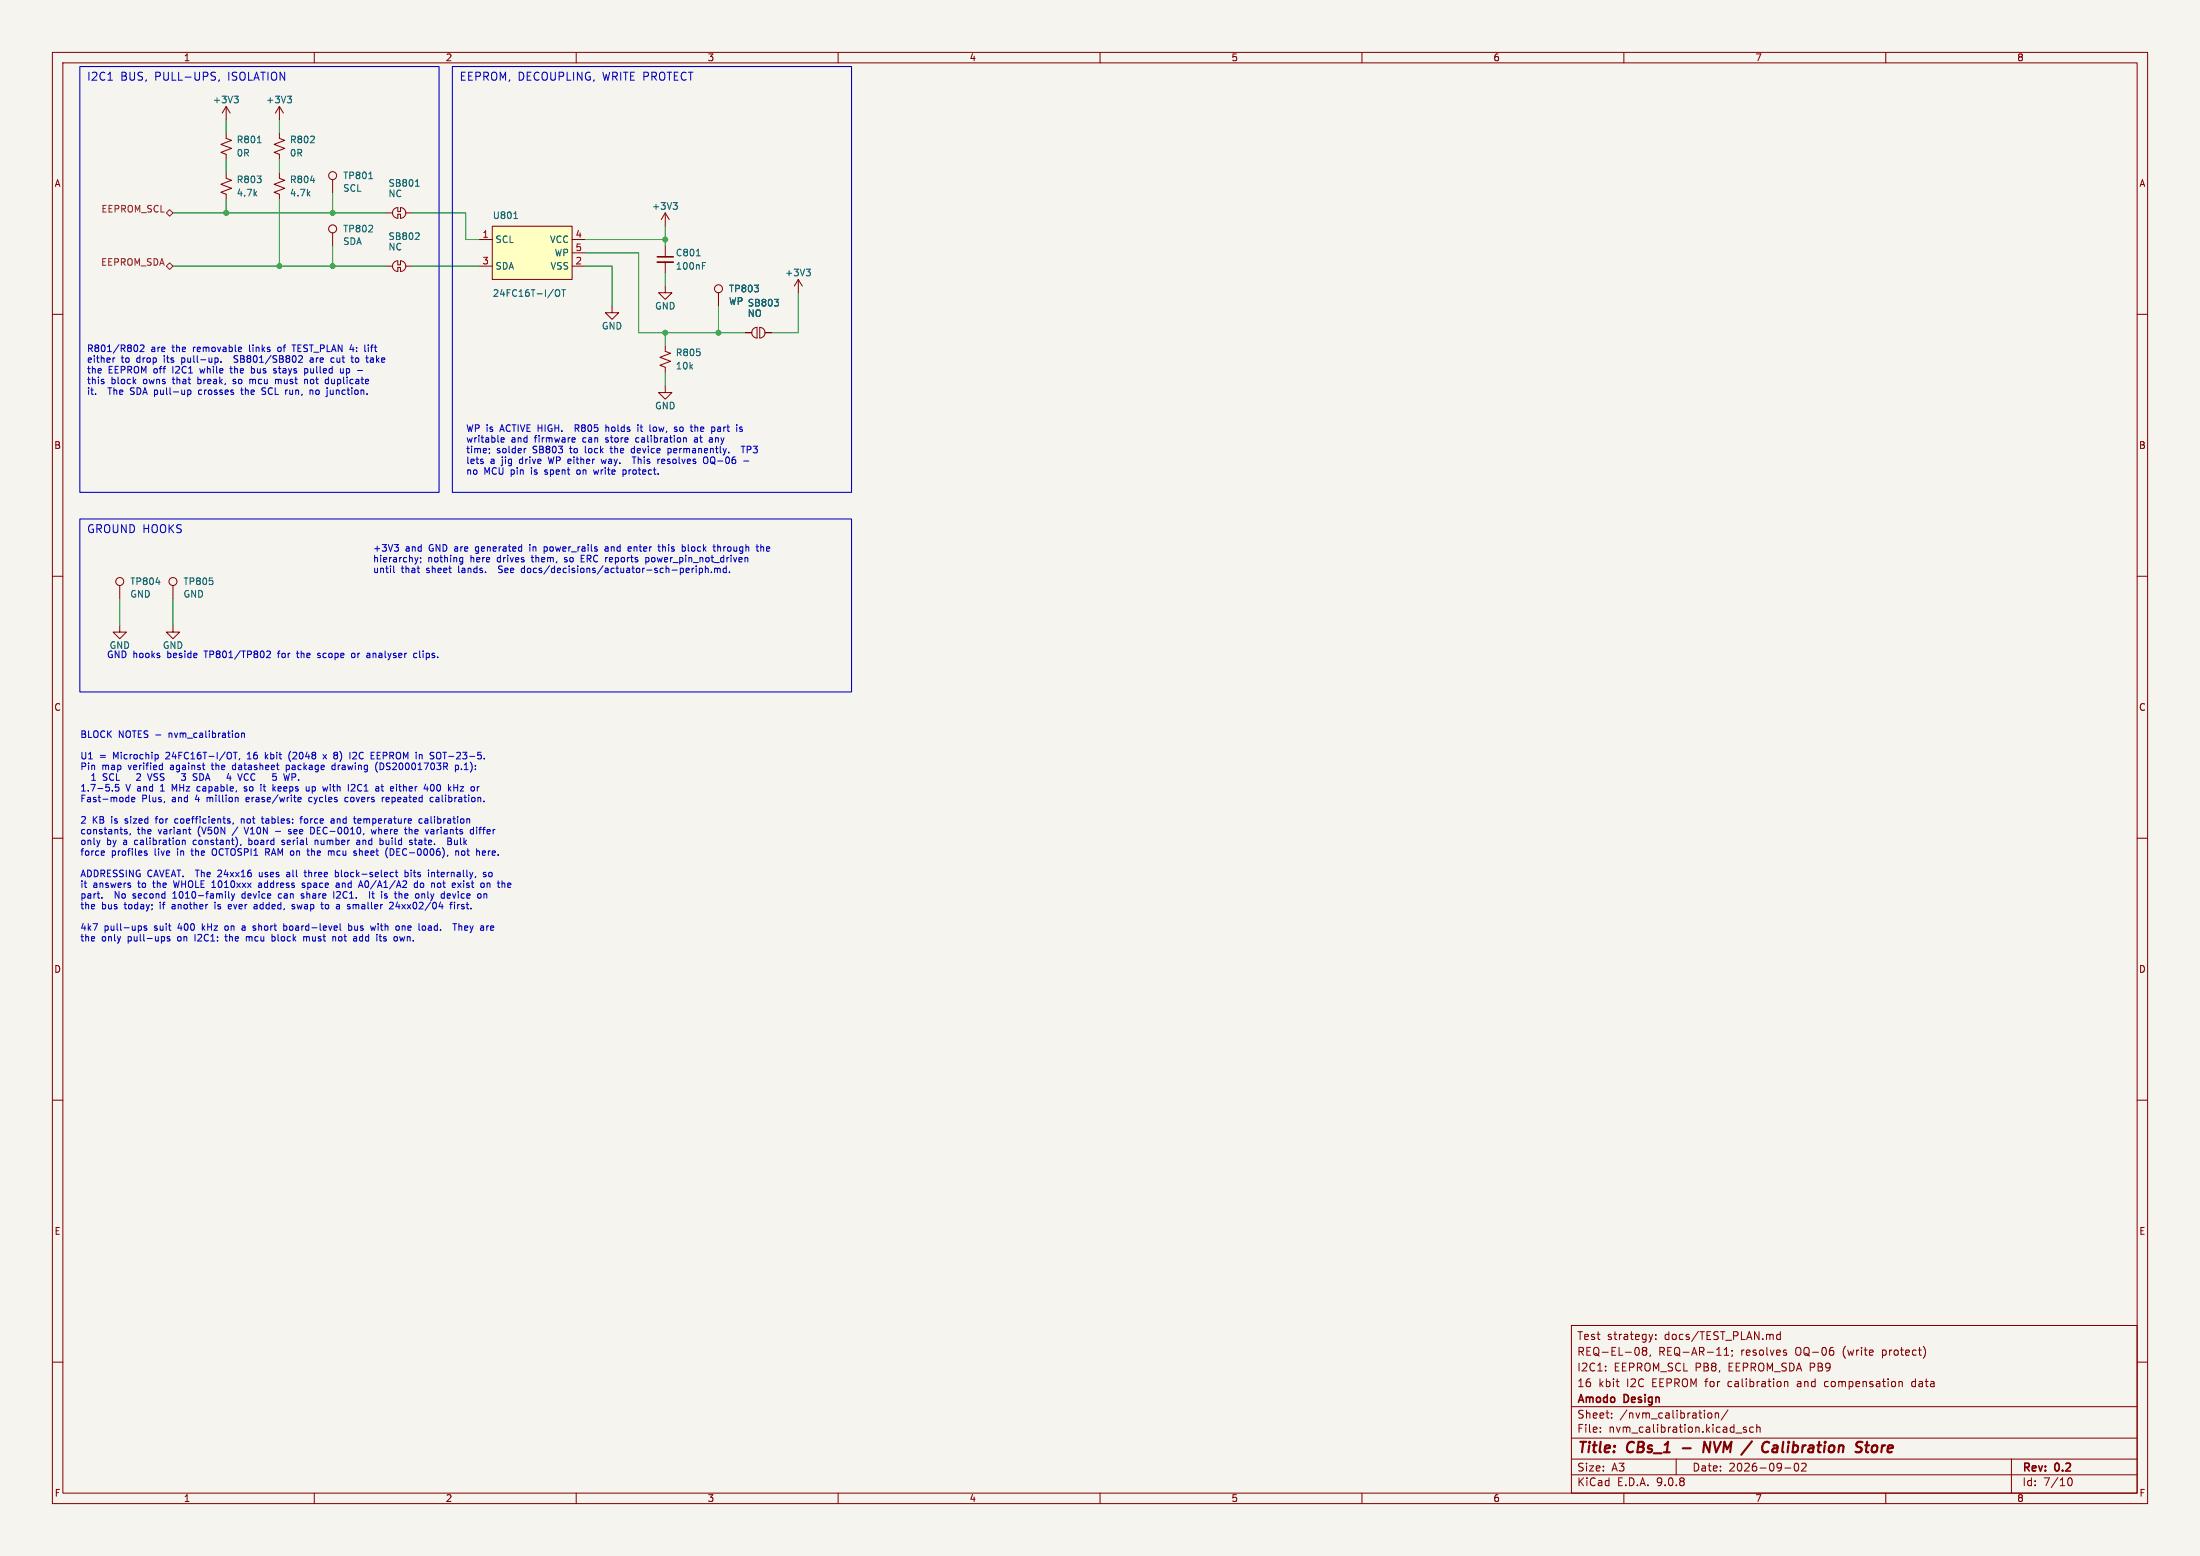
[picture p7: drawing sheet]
<svg xmlns="http://www.w3.org/2000/svg" width="420mm" height="297mm" viewBox="0 0 420 297" stroke-linecap="round" stroke-linejoin="round" font-family="sans-serif">
<path d="M0 0h420v297h-420z" fill="#f5f4ef" stroke="#f5f4ef" stroke-width=".19"/>
<g fill="none" stroke="#840000" stroke-width=".19">
<path d="M10 10h400v277h-400zM12 12h396v273h-396zM60 10v2M110 10v2M160 10v2M210 10v2M260 10v2M310 10v2M360 10v2M127 54.6v1.3h1.3l-1.3 1.3-1.3-1.3h1.3M10 60h2M127 73.7v1.2h1.3l-1.3 1.3-1.3-1.3h1.3"/>
<path d="M408 60h2M10 110h2M22.9 119.4v1.3h1.2l-1.2 1.2-1.3-1.2h1.3M33 119.4v1.3h1.3l-1.3 1.2-1.3-1.2h1.3M408 110h2M10 160h2M408 160h2M10 210h2M408 210h2M300 253h108v32h-108zM312.9 257.5v.9M313.8 257.8l-.3-.3 .3-.3 .4 .1 .2 .2-.3 .3"/>
<path d="M313.8 257.8l-.3 .3 .1 .4 .2 .2 .4-.1 .2-.2-.1-.4-.2-.2M313.8 257.8h.3M315.1 258.6l-.2 .3M315.5 254.7l-.3 1M316.1 255.5v.2M316.1 254.8v.1M329.2 258.7h.8M329.2 257.6l.4-.4v1.5M330.7 257.8v.1M330.7 258.6l-.1 .3M339.9 254.2v1.5M339.9 254.8l-.5-.1-.2 .3 .1 .6h.6"/>
<path d="M340.7 258.2l.3 .1 .1 .2-.2 .2h-.3M340.7 257.7l.3 .1M349.7 257.2h.2M349.8 257.8l.3 .2v.4l-.3 .3M367.4 257.3l.2 .7-.2 1M10 260h2M300 278.5h108M300 274.5h108M300 268.5h108M305.5 273.2v.2M305.5 272.5v.1M306.5 261.5v.2"/>
<path d="M306.5 260.8v.1M307.7 270.5v.2M307.7 269.8v.1M308.5 263.7h.6M308.9 264.7h.2M320 278.5v3M326.1 269.8l.2-.1 .4 .1 .1 .6-.1 .2-.4 .1-.2-.2zM327.4 269.8l.3-.1 .3 .1 .1 .9M327.4 269.7v1M329.9 269.1l-1.3 1.9M331.4 273.5h1.1M333.4 272.5l-.4-.1-.2 .2 .1 .2 .5 .2v.3h-.6"/>
<path d="M334.7 272.5l-.4-.1-.3 .3 .2 .6h.5M335.4 272.5l.2-.1 .3 .1 .1 .9M335.4 271.9v1.5M340.7 263.8l.2-.1 .3 .1 .1 .9M340.7 263.7v1M342.7 279.4l.2-.1a.8 .8 0 0 1 .5 .7 .8 .8 0 0 1-.5 .8l-.2-.2-.2-.4zM343.9 279.4l.6-.1 .2 .1 .1 .3-.9 1.1h.9M348.4 263.8v.7M362.6 263.8h.5l.1 .9M365.2 263.7l-.3 .3v.4l.3 .3M384 278.5v6.5M408 260h2"/>
<path d="M60 285v2M110 285v2M160 285v2M210 285v2M260 285v2M300 281.5h108M310 285v2M340.7 280.2h1.2M360 285v2M394.7 282.7l.2-.5 .2-.1a.8 .8 0 0 1 .5 .7 .8 .8 0 0 1-.5 .8l-.2-.2-.2-.4"/>
</g>
<path d="M321.2 276.4h1.6M325.1 277.2l.3-2 .9 2M334.5 275.1l-2.1 2.6M337.4 275.2l.4 .2M337.5 277l-.1 .1M339.1 275.9l-.6 .1M339.1 276.4h-.4a.4 .4 0 0 0-.4 .4 .4 .4 0 0 0 .3 .4h.4M354.8 275.2l.8 .1M355.1 276.3h.2a.46 .46 0 0 1-.1 .8M356.1 275.9h.7M356.4 275.2l-.2 1.7 .1 .2 .4 .1M357.8 275.9l-.4 .4-.1 .5 .3 .4" fill="none" stroke="#840000" stroke-width=".4"/>
<path d="M94 43.2h15.2v10.1h-15.2z" fill="#ffffc2"/>
<g fill="none" stroke="#840000" stroke-width=".19">
<path d="M43.2 33v1l1 .4-2 .8 2 .7-2 .8 1 .4v1M43.2 25.4v1l1 .4-2 .8 2 .7-2 .8 1 .4v1M43.2 20.3l-.8 1.3M43.2 20.3l.7 1.3M43.2 20.3v2.6M53.3 25.4v1l1.1 .4-2.1 .8 2.1 .7-2.1 .8 1 .4v1M53.3 33v1l1.1 .4-2.1 .8 2.1 .7-2.1 .8 1 .4v1M53.3 20.3v2.6M53.3 20.3l-.7 1.3M53.3 20.3l.8 1.3M63.5 34.3v2.5M63.5 44.5v2.5"/>
<path d="M73.7 50.8h1.2M73.7 40.6h1.2M74.9 40.6a1.02 1.02 0 0 1 1-1v.8h.6v-.8a1.02 1.02 0 0 1 1 1M74.9 50.8a1.02 1.02 0 0 1 1-1v.7h.6v-.7a1.02 1.02 0 0 1 1 1M74.9 40.6a1.02 1.02 0 0 0 1 1.1v-.8h.6v.8a1.01 1.01 0 0 0 1-1.1M74.9 50.8a1.02 1.02 0 0 0 1 1v-.7h.6v.7a1.01 1.01 0 0 0 1-1M77.5 50.8h1.2M77.5 40.6h1.2M91.4 45.7h2.6M91.4 50.8h2.6M94 43.2h15.2v10.1h-15.2zM109.2 45.7h2.6"/>
<path d="M109.2 50.8h2.6M109.2 48.3h2.6M116.8 58.4v1.3h1.3l-1.3 1.3-1.2-1.3h1.2M127 40.6l-.8 1.3M127 40.6l.8 1.3M127 40.6v2.6M127 47v2M127 50v2.1M137.2 55.9v2.5M152.4 53.3l-.8 1.3M152.4 53.3l.8 1.3M152.4 53.3v2.6"/>
<path d="M127 66v1.1l1 .3-2 .8 2 .8-2 .7 1 .4v1M142.2 63.5h1.3M143.8 62.8l.7-.3v2a1.02 1.02 0 0 1-.9-.6 1.02 1.02 0 0 1 .2-1.1zM145 62.5a1.02 1.02 0 0 1 1 1 1.02 1.02 0 0 1-1 1zM146 63.5h1.3M22.9 111.8v2.5M33 111.8v2.5"/>
<circle cx="63.5" cy="33.5" r=".76"/>
<circle cx="63.5" cy="43.7" r=".76"/>
<circle cx="137.2" cy="55.1" r=".76"/>
<circle cx="22.9" cy="111" r=".76"/>
<circle cx="33" cy="111" r=".76"/>
</g>
<g fill="none" stroke="#006464" stroke-width=".19">
<path d="M44.7 18.4h.8l-.4 .4M45.2 18.8l.3 .3v.3l-.3 .2M54.9 18.4h.7l-.4 .4M55.4 18.8l.2 .3v.3l-.2 .2M49.1 27.2h.8M59.3 34.4h.8M70.4 34.1h.7M79.3 35.5h.7M79.6 34.5l.1-.2v1.2M128.5 38.7h.8l-.4 .5M129.1 39.2l.2 .2v.3l-.2 .2M79.8 44.4l.2 .3v.3l-.7 .7h.7"/>
<path d="M98.1 41.7h.7M106.2 55.4l.1-.1a.43 .43 0 0 1 .6 .4v.4a.42 .42 0 0 1-.5 .5 .42 .42 0 0 1-.4-.5zM107.2 55.3h.7M107.6 55.3v1.3M132.9 48.8h.8M134.1 50.7h.4M134.1 50.1h.6M147.8 57.1h.8l-.4 .5M148.5 57.7l.1 .2-.1 .4M153.9 51.4h.8l-.4 .5M154.5 51.9l.2 .2v.3l-.2 .2M29.8 111.2h.8"/>
</g>
<path d="M125.5 49h3" fill="none" stroke="#840000" stroke-width=".3"/>
<path d="M125.5 50h3" fill="none" stroke="#840000" stroke-width=".33"/>
<path d="M31.7 50.8l.7-.6 .6 .6-.6 .6zM31.7 40.6l.7-.6 .6 .6-.6 .7z" fill="none" stroke="#725600" stroke-width=".19"/>
<g fill="none" stroke="#009600" stroke-width=".19">
<path d="M43.2 22.9v2.5M43.2 30.5v2.5M43.2 38.1v2.5M53.3 22.9v2.5M53.3 30.5v2.5M53.3 38.1v12.7M63.5 36.8v3.8M33 40.6h40.7M33 50.8h40.7M63.5 47v3.8M78.7 40.6h10.2v5.1h2.5M78.7 50.8h12.7"/>
<path d="M111.8 50.8h5v7.6M111.8 48.3h10.1v15.2h20.3M111.8 45.7h15.2M127 43.2v3.8M127 52.1v2.5M137.2 58.4v5.1M152.4 55.9v7.6h-5.1M127 63.5v2.5M127 71.1v2.6M22.9 114.3v5.1M33 114.3v5.1"/>
</g>
<g fill="none" stroke="#0000c2" stroke-width=".19">
<path d="M20.6 15.3h.9M40.9 13.8l.2 .1M41.1 14.7v.5M41.9 15.2l-.2 .3M19.8 72.9v.3M21.6 68.3v.9M21.9 68.3l-.3 .3M26 65.8a.79 .79 0 0 1 0 1.3M26.8 66l.5-.2 .2 .4-.8 .9h.8M35.8 74.4v1.3M35.8 74.5l.4-.1 .2 .3-.1 .5h-.5M38 74.5l-.1 .5 .2 .3"/>
<path d="M41.2 68.3l.3 .1 .1 .2v.4l-.4 .2M42.2 69v.2M43.9 70.4h.5M44.1 69.9v1.2M44.5 73.2h.1M44.7 69.1l.5 .1M44.7 68.1l.1 .3 .4 .2M44.7 72.4l-.2 .2 .2 .2M45.9 66.3l.2 .3-.6 .1M45.9 74.4h.5M46.1 67.1h-.2M46.1 74v1.1l.3 .2"/>
<path d="M47.7 72.4v.8M48 69.9v1.3M48 71.1l.4 .1M48.1 72.4l-.4 .1M48.4 70.4h-.4M50 75.2h.6M50 74.3l.1 .3 .5 .1M52.6 72.4v.8M52.7 70.4h-.3l-.2 .2 .6 .4M52.8 71l-.2 .2-.4-.1M52.8 72.4l-.2 .1M53.1 66.3l-.1 .2 .1 .6"/>
<path d="M55.7 65.8h.8M56.1 65.8v1.3M57.7 68.2l-.8 1h.8M58.2 72.4v.8M58.2 72.5l.1-.1 .3 .1 .1 .7M58.2 70.4h.3l.3 .2-.2 .5h-.4M58.2 70.4v1.2M59.2 74.5h.5v.8M59.4 68.3l-.2 .1M59.6 68.3l.1 .1M59.8 68.6l-.4 .1-.2 .2 .2 .3 .4-.1M62.5 74v.1"/>
<path d="M62.7 72v1.2M62.7 73.2h-.4M63.1 75.2h.4M63.3 69.1h.5M63.4 68.3l-.1 .1M63.7 68.3l.1 .1M65 70.4l.1 .7 .3 .1 .1-.1M65.5 70.4v.8M67.3 69.2h.2M68.1 68.3l-.3 .3v.3l.3 .3M68.3 70.7h.9M69.7 67.1h.1"/>
<path d="M70.3 65.8v.2M70.3 66.3v.8M71.1 68.3l-.4 .1M71.2 68.7h-.3l-.2 .2v.2l.5 .1M92.2 88.1v.3M93.4 85.7v.1M93.5 86.4l-.1 .2M95.7 84l.6-.1-.1-.3h-.4l-.1 .1v.6h.5M100.4 85.6l-.2 .1M109.4 83.6h.3l.1 .3-.6 .1M109.7 84.3l-.3 .1M109.8 81.7h.5"/>
<path d="M110.2 89.7l-.1 .2 .1 .6M110.3 81.1h-.5v1.3M113.3 89.7l.3 .8 .2-.6M114.8 87.6l.2 .9 .2-.6M115.7 81.1v1.3M116 81.5l-.3 .1M116.5 85.6h.4M116.6 85.2l.1 1.2M118.9 89.7v1.3M119.5 90.4l-.2 .1h-.4M120.7 87.2h.7M121 85.6l-.4 .1-.1 .1 .1 .5 .4 .1"/>
<path d="M121.1 87.2v1.3M121.6 83.6l-.2 .2v.4l.2 .2M121.8 81.1v.1M121.8 81.5v.9M122.2 81.5h.5M124.8 81.6l-.1 .1 .1 .6M126.7 87.6l-.4 .2 .1 .6 .3 .1M126.9 87.9l-.6 .2M127.5 85.7l.4-.1 .2 .1M127.5 85.6v1.3M128.1 86.3l-.2 .1h-.4M128.8 81.6h.4"/>
<path d="M128.8 81.9l.5 .2-.1 .2-.3 .1M130.5 83.6h.5v.8M131.9 81.1v1.1M132.7 81.1v1.3M133 83.6h-.4M133 83.9h-.3l-.2 .2 .1 .2 .4 .1M133 81.5l-.3 .1M134.3 87.6v.5a.42 .42 0 0 0 .4 .4 .42 .42 0 0 0 .4-.4v-.5M135.4 84.3h.6M135.4 83.6h.5M136 83.9l-.6 .1M137.4 81.5l-.4 .1"/>
<path d="M137.4 81.9h-.3l-.1 .1v.3l.4 .1M141.3 81.6h.4M141.3 81.9l.4 .2v.2l-.4 .1M141.5 85.2h.7M141.9 85.2v1.2M142 88h.9M75.2 108v1.1l.1 .2M75.3 103.9h.8l-.5 .5M75.8 104.4l.3 .3v.3l-.3 .2M79.2 106.4l.3 .9M79.5 107.3l-.2 .3M79.8 106.4l-.3 .9"/>
<path d="M80.3 106.5v.1M80.4 107.2l-.2 .2M88 106.4l.3 .1M88.3 106.4v1l-.1 .2-.3 .1M88.3 107.2l-.3 .1M95.2 109.2l.1 .1M95.2 108.3l.2 .3M99.5 109.1l.1 .1 .4 .1M100 108.5h-.4l-.1 .2M101.2 103.9v.2M101.2 104.4v.8M103.9 104.4v1.2"/>
<path d="M103.9 105.2h.3M104.2 104.4h-.3M107.7 106.6l.2 .2M107.7 107.2l.2 .1M111 106v1.3h.6M115.5 104.4h.5M116.1 104.7h-.4l-.2 .2 .2 .3h.4M120 104.4h.3l.2 .3-.6 .1M120 105.2h.4M123.3 106.5l.4-.1 .2 .3-.1 .5h-.5M123.3 106.4v1.3M125.6 104.4h.5"/>
<path d="M125.8 105.2h.3M126.5 103.9v1.3M126.7 104.4l-.2 .1M130.4 104.4h.3l.1 .2v.5l-.4 .1M132.1 108.5v.8M132.2 108.6l-.1 .1M132.9 108.5v.8M133.5 108.5v1.2M134.1 108.6v.6l-.2 .1-.4-.1M134.7 108v1.3M135.2 108.6v.7M135.8 109.2v.1"/>
<path d="M136.4 108.5v.8M137 108.6v.7M137 104.5l.4-.1 .2 .1M137 103.9v1.3M137.5 108.6v.7M138.1 108.6v.6l.2 .1 .4-.1M138.7 108v1.3M139.3 109.2v.1M142.8 106.6v.7M144.3 104.4h.5M144.6 105.2h.2M145.2 104.5l.2-.1h.3l.1 .8"/>
<path d="M145.2 103.9v1.3M45.3 139.9l.3 .3v.3l-.3 .3M46.1 139.9v.9M50.9 124.4l.5-.1 .2 .3-.8 .9h.8M56.6 124.7h.5M56.8 124.3v1.2M60.6 125.5h.4M61 124.7l-.4 .2 .1 .1 .3 .1M67.7 124.7h-.4l-.2 .2 .1 .5 .1 .1h.4M70.2 124.7l.4 .2v.6M70.6 125.5h-.4M70.6 125h-.4"/>
<path d="M79.6 124.7h-.4l-.2 .2 .1 .6h.5M21.4 150.9v.1M22.1 149.7l-.1 .6 .2-.1 .4 .1 .1 .5-.2 .2-.5-.1M23.7 158.6l.6 .3-.2 .3-.4-.1M24.2 158.4l-.3-.1-.2 .2M24.2 152.2l.4 .1M24.6 151.8v1.2M24.6 153h-.4M24.9 159.1l-.1 .3M25.1 152.6l.6-.1v-.2l-.4-.1-.2 .2 .1 .6h.5M26.8 148.2l-.8 .8h.8M28.2 147.7l.4 1.3 .4-1.3"/>
<path d="M29.7 144l.4 .1 .1 .2v.4l-.5 .2M30.6 146.1h.4M31 145.6v1.3M31 146.8l-.4 .1M33.6 156.3l-.2 .2v.4l.2 .2M35.4 148.3v.4l-.1 .2-.5 .1-.2-.2M36.2 159.1l.2 .1M37.8 150.1l-.2 .3v.4l.2 .2M38.1 147.7v1.3h.3M39 146.9h.1M43.6 147.6l-.3 .9h.8M43.8 156.7l.1 .2-.1 .2"/>
<path d="M43.8 156.3h.1M43.9 148.1v.9M44.5 146.1l-.1 .2 .1 .5M44.6 143.6h.7M44.6 157.1l-.2 .2M44.9 143.6v1.3M45.4 152.3l.1 .7M45.8 144.8l-.2 .2M46.1 156.3v.8M46.1 140l.2-.1 .3 .1 .1 .8M46.4 156.3l-.3 .1M46.6 150.9l.4 .1"/>
<path d="M46.6 157.9l.4 1.3M47 150.1l-.4 .2 .1 .2 .3 .1M47.2 152.2l-.2 .2v.5l.2 .1M47.2 144.9h.7M47.3 143.9l-.1 .1M47.4 148.8l-.1 .1M47.5 159.9v1.3M47.6 152.5l-.6 .1M49.9 156.3h.5M50.1 155.9v1l.3 .2M50.2 150.1h.5M50.7 143.6v1.3"/>
<path d="M51.1 144l-.4 .5M52.2 148.2h.3l.3 .2-.1 .5-.5 .1M52.2 150.5l.4 .5M52.6 150.1l-.5 .5M52.6 158.7h1M54.2 147.7l.3 1.3 .2-1 .3 1M54.6 146.8l.4 .1M54.6 146.1v1.2M55 146.1h-.4M55.5 143.4a1.46 1.46 0 0 0 0 1.9M55.6 158.4l-.3-.1-.2 .3 .5 .3M55.6 159l-.2 .2-.3-.1"/>
<path d="M56.9 152.4v.6h.5M57 148.8v.2M57.2 156.3h.5M57.5 152.4v.1l-.6 .1M57.7 155.9l-.3 .1v1.1M59 150.9l-.2 .1-.3-.1M59 150.1v.9M59.3 157.9v1.3a.66 .66 0 0 0 .7-.4 .66 .66 0 0 0-.1-.7M59.4 152.2l-.3 .1-.2 .1 .1 .5 .4 .1M61.7 144l.6 .9M62.3 144l-.6 .9M62.6 150.1l-.3 .9"/>
<path d="M63.2 156.3h.5l.1 .8M63.7 143.8l.3-.2h.2l.2 .2-.2 .3 .2 .3v.2l-.2 .3M63.8 156.6h-.4l-.2 .2 .2 .3h.4M64 146.1h-.4l-.2 .2 .1 .5h.5M66.4 152.3l-.3-.1-.3 .2 .2 .6h.4M67 149.8l.5-.1 .3 .4-.8 .9h.8M67.8 143.6l-.5 .1M68 144.1l-.7 .8h.8M68.7 156.3l-.4 .2 .1 .6h.3M68.9 156.6l-.6 .1M70.9 158.3l.2 .9 .2-.6 .3 .6 .2-.9M72 144.2h.4"/>
<path d="M72.1 145.5a1.46 1.46 0 0 0 0 1.9M72.6 143.6h-.6v1.3h.6M72.7 150.1h.5M72.9 149.7v1.1l.3 .2M73 152.2v.8M73.3 152.2l-.3 .2M73.8 152.3v.7M74.3 152.5l-.6 .1M76.1 150.1h.5M78.1 157.9v1.3M79.3 159.9v1.3M80.6 156.3h-.4l-.2 .2 .1 .6h.5"/>
<path d="M81.5 156.3h-.4M81.6 156.6h-.3l-.2 .2v.3h.5M82.6 158.3l-.3 .1M82.7 152.3l-.4-.1-.2 .2 .1 .6h.5M82.7 158.7h-.3l-.2 .2 .1 .2 .4 .1M82.9 150.2l-.3-.5a.68 .68 0 0 0-.5 .7 .68 .68 0 0 0 .5 .6l.3-.5M83.9 143.6a.43 .43 0 0 0-.6 .4v.4a.43 .43 0 0 0 .6 .5M85.5 159.9v1.3l.7-.1v-.3l-.3-.2M86.6 150.3h.8M86.9 146.1h.4l.2 .2-.1 .5h-.5M86.9 146.1v1.2M87.4 149.7v1.3"/>
<path d="M89.8 159.1l.2 .1 .4-.1M90.4 158.4l-.4-.1-.2 .1M90.4 157.9v1.3M91 157.9v.1M91 158.3v.9M19.1 160.4l-.3 .8M19.5 171.3v.1M19.5 162.4l.4 .1M19.9 163.2l-.4 .1M19.9 162.6v.1l-.6 .1M24.8 169l.2 .2-.2 .2M24.8 168.6h.1"/>
<path d="M26.5 176.7l.4 .1 .1 .2v.5l-.5 .1M28 176.8l-.3-.1-.2 .2 .1 .2 .4 .1v.3h-.5M28 162.5l-.3-.1-.1 .2v.2l.4 .1v.3h-.4M31.2 178.8l.2 .2v.4l-.2 .2M32.4 178.8h-.3l-.2 .2 .1 .1 .4 .2v.3h-.5M33 171.4h.7M33.1 170.5h-.1M34.8 160.4v.8M34.8 160.5l.2-.1h.3l.1 .8M40.5 162.4l.2 .8M41 172.6v.9M42.9 178.8h.5"/>
<path d="M43 176.8l-.1 .2 .1 .5M43.1 178.3l.1 1.3M43.6 170.2v1.1l.2 .1M44 172.6l-.4 .2v.6l.4 .1M44.2 172.9l-.6 .2M44.2 170.6l.3 .8M44.5 171.4l-.3 .5M44.8 170.6l-.3 .8M46 161.2l-.1 .2M46.3 170.7l-.1 .1 .1 .6M46.6 176.7l-.4 .1M46.7 177.1h-.3l-.2 .2v.2l.5 .1"/>
<path d="M47 178.8v.8M47.4 178.8l-.4 .1M47.5 161.2h.1M47.6 160.4h-.1M48.5 176.7l.3 .1M48.5 177.2l.3 .1M48.5 173.3l.2 .2 .4-.1M48.5 172.7h.5M48.8 177.4l-.4 .2M49.1 172.9l-.4 .1-.2 .2M49.5 166.5v.7l.2 .2M49.8 168.6h-.4"/>
<path d="M49.8 168.9h-.3l-.2 .2 .1 .2 .4 .1M50.7 162v1.3M50.7 162.7h.5M51 162.7l.4 .6M51.9 178.8h.4l.2 .1M51.9 178.3v1.3M52.5 179.5l-.2 .1h-.4M53.6 170.6l-.3 .1-.2 .1 .1 .5 .4 .1M53.8 161.2h.4M54.2 160.4l-.4 .2 .1 .1 .3 .1M54.2 176.8l.3-.1 .3 .3-.2 .5h-.4M54.2 176.3v1.3"/>
<path d="M55.1 166.5l-.3 .1M55.2 166.9h-.3l-.2 .1 .1 .3 .4 .1M56.2 172.7l-.3-.1-.2 .2 .1 .2 .4 .1v.3h-.5M58 178.9l.3-.1 .2 .2M58 178.8v.8M58 170.7l-.3-.1-.2 .2 .5 .4M58 171.3l-.1 .1h-.4M58 166.5h.5M58.2 168.6h-.3l-.2 .2 .5 .4M58.2 169.2l-.2 .2-.3-.1M58.2 166.1v1.1l.3 .2M58.5 179v.6"/>
<path d="M58.6 162.4h.5M58.7 178.8l-.2 .2M58.9 163.3h.2M60.2 160.4v.8M60.2 160.4v.1M60.6 160.4l.1 .2M61.2 172.6h.5M61.4 172.2v1.1M61.6 173.5h.1M62.3 172.6l-.2 .3v.3l.2 .3M62.9 162.4l.3 .2M63.2 162.6v.7"/>
<path d="M63.6 178.8h.4l.1 .8M63.7 170.2v1.2M63.7 162.5l-.3-.1-.2 .2M64 166.6l.4-.1 .2 .2-.1 .6h-.5M64 166.1v1.3M64.2 168.6h.5v.8M64.7 168.9h-.4l-.2 .2 .2 .3 .4-.1M64.7 170.2l-.4 .1M64.9 176.3v1.1l.2 .2M64.9 170.7l-.7 .7h.8M66.6 176.8l.3-.1 .3 .3-.2 .5h-.4M66.6 176.3v1.3"/>
<path d="M67.8 172.6l-.4 .2M67.9 178.8l.2 .2v.6M67.9 162.8l.2 .2-.2 .3M67.9 162.4l.1 .1M68.1 179.6h-.1M68.1 179.1h-.1M68.6 169h.6M68.6 160.4l.1 .8M68.6 162v1.3M68.7 160.7h-.4l-.2 .2 .2 .3h.4M68.7 162.5h-.1M68.9 168.1l.4 1.3"/>
<path d="M70.6 170.2v1.2M71 170.6h.5M71.2 170.2v1.1l.3 .1M71.7 176.7l-.2 .9-.3-.6M72.4 178.8h.5M72.6 179.6h.3M72.7 160.4h.3l.2 .2-.1 .5-.4 .1M73.2 179.6h.1M73.4 178.8l-.2 .2 .2 .2M73.6 171l.3 .1v.2l-.4 .1M73.6 170.6l.3 .1M74.5 162v1.3l.6-.2"/>
<path d="M75.1 172.5l-.1 .3-.7 .7h.8M75.5 166.5h.4M75.6 166.1v1.1l.3 .2M75.9 172.2l-.3 .9h.8M76.1 176.8l.1 .2-.1 .5M76.3 178.8l.2 .8 .3-.6M76.4 170.6l.3 .2v.6M76.8 176.7v.9M77 176.7l-.2 .1M77.3 166.6l.4-.1 .2 .2-.1 .6h-.5M77.3 166.1v1.3M78.2 160.6l.5 .4-.2 .2h-.3"/>
<path d="M78.7 160.4h-.3l-.2 .2M79.1 160.4h.5M79.7 168.6h-.4l-.2 .2 .1 .5h.5M79.7 168.1v1.3M80 176.3v1.1M80.5 170.7l.4-.1 .2 .2M80.5 170.6v.8M80.8 176.7l.3 .1 .2 .2-.1 .5-.4 .1M82.4 166.6l.4-.1 .2 .2M82.4 166.5v.9M83.6 168.7l-.1 .5 .2 .2M85.4 171.4h.5"/>
<path d="M85.4 170.7l.4-.1 .2 .3-.6 .1M85.5 160.6h.4M85.9 172.6h.4M86.2 160.2l-.3 .4M86.2 172.2l-.2 .2v1.1M86.5 176.3h.7M86.8 160.4v.6l.3 .2M86.8 172.6v.9M86.8 176.3v1.3M87 162.5l.2-.1 .3 .1v.8M87 162.4v.9M87.4 172.6v.9"/>
<path d="M87.4 168.6l.6 .8M87.6 176.8l.2-.1 .3 .1 .1 .8M87.6 176.3v1.3M87.7 172.6l-.3 .3M88 168.6l-.6 .8M88.6 162.5l-.3-.1-.2 .3 .1 .4 .1 .2 .3-.1M92.1 162.8l.6-.1-.1-.2-.3-.1-.2 .2v.6h.5M92.4 170.7l.2-.1 .3 .1v.7M92.4 170.6v.8M92.7 166.6l-.3-.1-.1 .2v.2l.4 .1v.3h-.4M93 168.7l.4-.1 .1 .1M93 168.6v.8"/>
<path d="M93.7 166.5l-.3 .1-.1 .1 .1 .5 .3 .2M94.1 176.7l-.4 .2v.6l.4 .1M94.3 177l-.6 .2M95.1 168.1v1.1M95.8 168.1v1.3M97 168.6v.7M97.5 168.9l-.6 .1"/>
</g>
<path d="M15.2 12.7h68.6v81.3h-68.6zM86.4 12.7h76.2v81.3h-76.2zM15.2 99.1h147.4v33h-147.4z" fill="none" stroke="#0000c2" stroke-width=".2"/>
<g fill="#009600" stroke="#009600" stroke-width=".19">
<circle cx="127" cy="63.5" r=".46"/>
<circle cx="137.2" cy="63.5" r=".46"/>
<circle cx="127" cy="45.7" r=".46"/>
<circle cx="63.5" cy="50.8" r=".46"/>
<circle cx="63.5" cy="40.6" r=".46"/>
<circle cx="53.3" cy="50.8" r=".46"/>
<circle cx="43.2" cy="40.6" r=".46"/>
</g>
<g font-size="2.8" fill="#840000">
<text x="301" y="277.9">Title:</text>
<text x="310.6" y="277.9">CBs_1</text>
<text x="326.8" y="277.9">NVM</text>
<text x="335.2" y="277.9">/</text>
<text x="339.7" y="277.9">Calibration</text>
<text x="358.4" y="277.9">Store</text>
</g>
<g font-size="2.1" fill="#0000c2">
<text x="16.5" y="15.7">I2C1</text>
<text x="23" y="15.7">BUS,</text>
<text x="29.6" y="15.7">PULL-UPS,</text>
<text x="43.7" y="15.7">ISOLATION</text>
<text x="87.6" y="15.7">EEPROM, DECOUPLING,</text>
<text x="115.1" y="15.7">WRITE PROTECT</text>
<text x="16.5" y="102.1">GROUND HOOKS</text>
</g>
<g font-size="2.1" fill="#840000">
<text x="301" y="256">Test</text>
<text x="306.8" y="256">strategy:</text>
<text x="317.8" y="256">docs/TEST_PLAN.md</text>
<text x="301" y="262">I2C1:</text>
<text x="301" y="259">REQ-EL-08,</text>
<text x="308.1" y="262">EEPROM_SCL PB8,</text>
<text x="316.6" y="259">REQ-AR-11;</text>
<text x="330.1" y="262">EEPROM_SDA PB9</text>
<text x="332.4" y="259">resolves</text>
<text x="342.9" y="259">OQ-06</text>
<text x="352" y="259">(write</text>
<text x="359.7" y="259">protect)</text>
<text x="301" y="268.2">Amodo</text>
<text x="301" y="265">16</text>
<text x="305.1" y="265">kbit</text>
<text x="310.1" y="268.2">Design</text>
<text x="310.6" y="265">I2C</text>
<text x="315.5" y="265">EEPROM for</text>
<text x="330.3" y="265">calibration</text>
<text x="343.6" y="265">and</text>
<text x="349" y="265">compensation</text>
<text x="365.8" y="265">data</text>
<text x="301" y="273.7">File:</text>
<text x="301" y="271">Sheet:</text>
<text x="307.1" y="273.7">nvm_calibration.kicad_sch</text>
<text x="309.2" y="271">/nvm_calibration/</text>
<text x="301" y="281.1">Size:</text>
<text x="307.6" y="281.1">A3</text>
<text x="323" y="281.1">Date:</text>
<text x="330" y="281.1">2026-09-02</text>
<text x="386" y="281.3">Rev:</text>
<text x="392.4" y="281.3">0.2</text>
<text x="301" y="283.9">KiCad</text>
<text x="308.7" y="283.9">E.D.A.</text>
<text x="316.3" y="283.9">9.0.8</text>
<text x="386" y="283.9">Id:</text>
<text x="390.1" y="283.9">7/10</text>
</g>
<g font-size="1.8" fill="#840000">
<text x="35" y="11.9">1</text>
<text x="85" y="11.9">2</text>
<text x="135" y="11.9">3</text>
<text x="185" y="11.9">4</text>
<text x="235" y="11.9">5</text>
<text x="285" y="11.9">6</text>
<text x="335" y="11.9">7</text>
<text x="385" y="11.9">8</text>
<text x="10.3" y="35.9">A</text>
<text x="408.3" y="35.9">A</text>
<text x="10.3" y="85.9">B</text>
<text x="408.2" y="85.9">B</text>
<text x="10.3" y="135.9">C</text>
<text x="408.2" y="135.9">C</text>
<text x="10.3" y="185.9">D</text>
<text x="408.2" y="185.9">D</text>
<text x="10.3" y="235.9">E</text>
<text x="408.3" y="235.9">E</text>
<text x="10.3" y="285.9">F</text>
<text x="35" y="286.9">1</text>
<text x="85" y="286.9">2</text>
<text x="135" y="286.9">3</text>
<text x="185" y="286.9">4</text>
<text x="235" y="286.9">5</text>
<text x="285" y="286.9">6</text>
<text x="335" y="286.9">7</text>
<text x="385" y="286.9">8</text>
<text x="408.3" y="285.9">F</text>
</g>
<g font-size="1.8" fill="#006464">
<text x="40.5" y="19.9">+3V3</text>
<text x="50.7" y="19.9">+3V3</text>
<text x="45.1" y="27.5">R801</text>
<text x="55.3" y="27.5">R802</text>
<text x="45.1" y="35.2">R803</text>
<text x="45.1" y="30.1">0R</text>
<text x="55.3" y="30.1">0R</text>
<text x="55.3" y="35.2">R804</text>
<text x="65.4" y="34.4">TP801</text>
<text x="74.1" y="35.8">SB801</text>
<text x="45.1" y="37.7">4.7k</text>
<text x="55.3" y="37.7">4.7k</text>
<text x="65.4" y="36.8">SCL</text>
<text x="74.1" y="37.8">NC</text>
<text x="94" y="42">U801</text>
<text x="124.4" y="40.2">+3V3</text>
<text x="65.4" y="44.6">TP802</text>
<text x="65.4" y="47">SDA</text>
<text x="74.1" y="48">NC</text>
<text x="74.1" y="46">SB802</text>
<text x="94.5" y="46.6">SCL</text>
<text x="104.9" y="46.6">VCC</text>
<text x="94.5" y="51.7">SDA</text>
<text x="105" y="51.7">VSS</text>
<text x="105.8" y="49.1">WP</text>
<text x="128.9" y="49.1">C801</text>
<text x="128.9" y="51.7">100nF</text>
<text x="149.8" y="52.9">+3V3</text>
<text x="94" y="56.8">24FC16T-I/OT</text>
<text x="125" y="59.3">GND</text>
<text x="139.1" y="56">TP803</text>
<text x="139.1" y="58.4">WP SB803</text>
<text x="114.8" y="63.1">GND</text>
<text x="142.6" y="60.7">NO</text>
<text x="128.9" y="68.2">R805</text>
<text x="128.9" y="70.7">10k</text>
<text x="125" y="78.3">GND</text>
<text x="24.8" y="111.9">TP804</text>
<text x="34.9" y="111.9">TP805</text>
<text x="24.8" y="114.3">GND</text>
<text x="34.9" y="114.3">GND</text>
</g>
<g font-size="1.8" fill="#725600">
<text x="19.3" y="40.6">EEPROM_SCL</text>
<text x="19.2" y="50.8">EEPROM_SDA</text>
</g>
<g font-size="1.8" fill="#a90000">
<text x="92" y="45.5">1</text>
<text x="109.8" y="45.5">4</text>
<text x="92" y="50.5">3</text>
<text x="109.8" y="48">5</text>
<text x="109.8" y="50.5">2</text>
</g>
<g font-size="1.8" fill="#0000c2">
<text x="16.5" y="67.5">R801/R802</text>
<text x="16.5" y="69.6">either</text>
<text x="16.5" y="71.6">the</text>
<text x="20.6" y="71.6">EEPROM off</text>
<text x="23.1" y="69.6">to</text>
<text x="26.2" y="69.6">drop</text>
<text x="28.8" y="67.5">are</text>
<text x="31.6" y="69.6">its</text>
<text x="33" y="67.5">the</text>
<text x="33.2" y="71.6">I2C1</text>
<text x="35.1" y="69.6">pull-up.</text>
<text x="37.1" y="67.5">removable</text>
<text x="38.7" y="71.6">while</text>
<text x="44.7" y="71.6">the</text>
<text x="45.5" y="69.6">SB801/SB802</text>
<text x="48" y="67.5">links</text>
<text x="48.8" y="71.6">bus</text>
<text x="53.3" y="71.6">stays</text>
<text x="53.7" y="67.5">of</text>
<text x="56.7" y="67.5">TEST_PLAN 4:</text>
<text x="59.4" y="71.6">pulled</text>
<text x="60.3" y="69.6">are</text>
<text x="64.5" y="69.6">cut</text>
<text x="66.4" y="71.6">up</text>
<text x="68.6" y="69.6">to</text>
<text x="70.9" y="67.5">lift</text>
<text x="71.6" y="69.6">take</text>
<text x="16.5" y="73.7">this</text>
<text x="16.5" y="75.7">it.</text>
<text x="20.8" y="75.7">The</text>
<text x="21.2" y="73.7">block</text>
<text x="25.2" y="75.7">SDA pull-up</text>
<text x="27.4" y="73.7">owns</text>
<text x="33.3" y="73.7">that</text>
<text x="38.2" y="73.7">break,</text>
<text x="38.6" y="75.7">crosses</text>
<text x="45.2" y="73.7">so</text>
<text x="46.9" y="75.7">the</text>
<text x="48.5" y="73.7">mcu</text>
<text x="51.1" y="75.7">SCL run,</text>
<text x="53.6" y="73.7">must</text>
<text x="59.4" y="73.7">not</text>
<text x="60.6" y="75.7">no</text>
<text x="63.6" y="73.7">duplicate</text>
<text x="64.1" y="75.7">junction.</text>
<text x="88.9" y="82.8">WP is</text>
<text x="95.6" y="82.8">ACTIVE HIGH.</text>
<text x="110.4" y="82.8">R805</text>
<text x="116.5" y="82.8">holds</text>
<text x="122.8" y="82.8">it</text>
<text x="125.3" y="82.8">low,</text>
<text x="130.2" y="82.8">so</text>
<text x="133.6" y="82.8">the</text>
<text x="137.7" y="82.8">part</text>
<text x="88.9" y="84.8">writable</text>
<text x="88.9" y="86.8">time;</text>
<text x="88.9" y="88.9">lets</text>
<text x="93.6" y="88.9">a</text>
<text x="94.8" y="86.8">solder</text>
<text x="95.9" y="88.9">jig</text>
<text x="97.6" y="84.8">and</text>
<text x="99.4" y="88.9">drive</text>
<text x="101.8" y="86.8">SB803</text>
<text x="102.2" y="84.8">firmware</text>
<text x="105.2" y="88.9">WP either</text>
<text x="109.1" y="86.8">to</text>
<text x="111.5" y="84.8">can</text>
<text x="112.1" y="86.8">lock</text>
<text x="115.7" y="88.9">way.</text>
<text x="116.1" y="84.8">store</text>
<text x="117.3" y="86.8">the</text>
<text x="121.4" y="86.8">device</text>
<text x="122" y="84.8">calibration</text>
<text x="122.1" y="88.9">This</text>
<text x="127" y="88.9">resolves</text>
<text x="128.5" y="86.8">permanently.</text>
<text x="133.4" y="84.8">at</text>
<text x="136" y="88.9">OQ-06</text>
<text x="136.5" y="84.8">any</text>
<text x="143.1" y="86.8">TP3</text>
<text x="88.9" y="90.9">no</text>
<text x="92.4" y="90.9">MCU pin</text>
<text x="101.7" y="90.9">is</text>
<text x="104.5" y="90.9">spent</text>
<text x="110.8" y="90.9">on</text>
<text x="114.2" y="90.9">write</text>
<text x="120" y="90.9">protect.</text>
<text x="71.1" y="105.6">+3V3</text>
<text x="71.1" y="107.7">hierarchy;</text>
<text x="77.4" y="105.6">and</text>
<text x="81.7" y="107.7">nothing</text>
<text x="82" y="105.6">GND are</text>
<text x="89.9" y="107.7">here</text>
<text x="91.2" y="105.6">generated</text>
<text x="95.2" y="107.7">drives</text>
<text x="101.8" y="105.6">in</text>
<text x="102" y="107.7">them,</text>
<text x="104.7" y="105.6">power_rails</text>
<text x="108.4" y="107.7">so</text>
<text x="111.8" y="107.7">ERC reports</text>
<text x="116.6" y="105.6">and</text>
<text x="121.2" y="105.6">enter</text>
<text x="124.5" y="107.7">power_pin_not_driven</text>
<text x="127.2" y="105.6">this</text>
<text x="131.9" y="105.6">block</text>
<text x="138.1" y="105.6">through</text>
<text x="146.6" y="105.6">the</text>
<text x="71.1" y="109.7">until</text>
<text x="76.6" y="109.7">that</text>
<text x="81.5" y="109.7">sheet</text>
<text x="87.8" y="109.7">lands.</text>
<text x="95.8" y="109.7">See</text>
<text x="100.4" y="109.7">docs/decisions/actuator-sch-periph.md.</text>
<text x="20.3" y="125.9">GND hooks</text>
<text x="20.8" y="124.1">GND</text>
<text x="31" y="124.1">GND</text>
<text x="32" y="125.9">beside</text>
<text x="39.3" y="125.9">TP801/TP802</text>
<text x="53.5" y="125.9">for</text>
<text x="57.4" y="125.9">the</text>
<text x="61.5" y="125.9">scope</text>
<text x="68.2" y="125.9">or</text>
<text x="71.3" y="125.9">analyser</text>
<text x="80.4" y="125.9">clips.</text>
<text x="15.2" y="141.2">BLOCK</text>
<text x="22.6" y="141.2">NOTES -</text>
<text x="32.5" y="141.2">nvm_calibration</text>
<text x="15.2" y="145.3">U1</text>
<text x="15.2" y="147.3">Pin</text>
<text x="17.6" y="149.4">1</text>
<text x="19" y="145.3">=</text>
<text x="19.4" y="147.3">map</text>
<text x="20" y="149.4">SCL</text>
<text x="21.7" y="145.3">Microchip</text>
<text x="24.6" y="147.3">verified</text>
<text x="27" y="149.4">2</text>
<text x="29.4" y="149.4">VSS</text>
<text x="31.9" y="145.3">24FC16T-I/OT,</text>
<text x="32.8" y="147.3">against</text>
<text x="36.4" y="149.4">3</text>
<text x="38.8" y="149.4">SDA</text>
<text x="40.9" y="147.3">the</text>
<text x="45" y="147.3">datasheet</text>
<text x="45.8" y="149.4">4</text>
<text x="47.7" y="145.3">16</text>
<text x="48.2" y="149.4">VCC</text>
<text x="51.3" y="145.3">kbit</text>
<text x="55.4" y="149.4">5</text>
<text x="55.5" y="147.3">package</text>
<text x="55.9" y="145.3">(2048</text>
<text x="62.8" y="145.3">x</text>
<text x="64.4" y="147.3">drawing</text>
<text x="65" y="145.3">8)</text>
<text x="68.2" y="145.3">I2C</text>
<text x="72.5" y="145.3">EEPROM in</text>
<text x="72.9" y="147.3">(DS20001703R</text>
<text x="84.2" y="145.3">SOT-23-5.</text>
<text x="88.4" y="147.3">p.1):</text>
<text x="15.2" y="151.4">1.7-5.5</text>
<text x="15.2" y="153.4">Fast-mode</text>
<text x="24" y="151.4">V and</text>
<text x="27.1" y="153.4">Plus,</text>
<text x="30.9" y="151.4">1</text>
<text x="32.9" y="153.4">and</text>
<text x="33.3" y="151.4">MHz</text>
<text x="37.6" y="153.4">4</text>
<text x="38.3" y="151.4">capable,</text>
<text x="39.9" y="153.4">million</text>
<text x="47.5" y="151.4">so</text>
<text x="47.6" y="153.4">erase/write</text>
<text x="50.8" y="151.4">it</text>
<text x="53.3" y="151.4">keeps</text>
<text x="59.8" y="153.4">cycles</text>
<text x="59.9" y="151.4">up</text>
<text x="63.4" y="151.4">with</text>
<text x="66.9" y="153.4">covers</text>
<text x="68.3" y="151.4">I2C1</text>
<text x="73.8" y="151.4">at</text>
<text x="74.2" y="153.4">repeated</text>
<text x="76.8" y="151.4">either</text>
<text x="83.5" y="151.4">400</text>
<text x="83.6" y="153.4">calibration.</text>
<text x="88.3" y="151.4">kHz</text>
<text x="15.2" y="157.5">2</text>
<text x="15.2" y="159.6">constants,</text>
<text x="15.2" y="161.6">only</text>
<text x="17.6" y="157.5">KB</text>
<text x="20.3" y="161.6">by</text>
<text x="21.3" y="157.5">is</text>
<text x="23.6" y="161.6">a</text>
<text x="24.1" y="157.5">sized</text>
<text x="25.9" y="161.6">calibration</text>
<text x="26.2" y="159.6">the</text>
<text x="30.2" y="157.5">for</text>
<text x="30.3" y="159.6">variant</text>
<text x="34" y="157.5">coefficients,</text>
<text x="37.3" y="161.6">constant),</text>
<text x="38" y="159.6">(V50N</text>
<text x="44.9" y="159.6">/</text>
<text x="46.9" y="157.5">not</text>
<text x="47.4" y="159.6">V10N</text>
<text x="48.1" y="161.6">board</text>
<text x="51.1" y="157.5">tables:</text>
<text x="54.7" y="161.6">serial</text>
<text x="56.2" y="159.6">see</text>
<text x="58.7" y="157.5">force</text>
<text x="60.5" y="159.6">DEC-0010,</text>
<text x="61.2" y="161.6">number</text>
<text x="64.7" y="157.5">and</text>
<text x="69.3" y="157.5">temperature</text>
<text x="69.4" y="161.6">and</text>
<text x="72.4" y="159.6">where</text>
<text x="74" y="161.6">build</text>
<text x="79" y="159.6">the</text>
<text x="79.9" y="161.6">state.</text>
<text x="81.9" y="157.5">calibration</text>
<text x="83.2" y="159.6">variants</text>
<text x="87.5" y="161.6">Bulk</text>
<text x="91.9" y="159.6">differ</text>
<text x="15.2" y="163.7">force</text>
<text x="15.2" y="167.8">ADDRESSING CAVEAT.</text>
<text x="21.2" y="163.7">profiles</text>
<text x="29.6" y="163.7">live</text>
<text x="34.1" y="163.7">in</text>
<text x="37" y="163.7">the</text>
<text x="37.7" y="167.8">The</text>
<text x="41.2" y="163.7">OCTOSPI1</text>
<text x="42.1" y="167.8">24xx16</text>
<text x="50.1" y="167.8">uses</text>
<text x="51.5" y="163.7">RAM on</text>
<text x="55.6" y="167.8">all</text>
<text x="59.2" y="167.8">three</text>
<text x="60" y="163.7">the</text>
<text x="64.1" y="163.7">mcu</text>
<text x="65.2" y="167.8">block-select</text>
<text x="69.2" y="163.7">sheet</text>
<text x="75.5" y="163.7">(DEC-0006),</text>
<text x="78.8" y="167.8">bits</text>
<text x="83.4" y="167.8">internally,</text>
<text x="89" y="163.7">not</text>
<text x="93.2" y="163.7">here.</text>
<text x="94.2" y="167.8">so</text>
<text x="15.2" y="169.8">it</text>
<text x="15.2" y="171.8">part.</text>
<text x="15.2" y="173.9">the</text>
<text x="17.7" y="169.8">answers</text>
<text x="19.4" y="173.9">bus</text>
<text x="22" y="171.8">No</text>
<text x="23.9" y="173.9">today;</text>
<text x="25.6" y="171.8">second</text>
<text x="26.5" y="169.8">to</text>
<text x="29.5" y="169.8">the</text>
<text x="30.8" y="173.9">if</text>
<text x="33.3" y="173.9">another</text>
<text x="33.5" y="171.8">1010-family</text>
<text x="33.7" y="169.8">WHOLE 1010xxx</text>
<text x="41.7" y="173.9">is</text>
<text x="44.5" y="173.9">ever</text>
<text x="46.9" y="171.8">device</text>
<text x="49.6" y="173.9">added,</text>
<text x="50.2" y="169.8">address</text>
<text x="54" y="171.8">can</text>
<text x="57" y="173.9">swap</text>
<text x="58.6" y="171.8">share</text>
<text x="58.8" y="169.8">space</text>
<text x="62.8" y="173.9">to</text>
<text x="64.9" y="171.8">I2C1.</text>
<text x="65.4" y="169.8">and</text>
<text x="65.9" y="173.9">a</text>
<text x="68.2" y="173.9">smaller</text>
<text x="70" y="169.8">A0/A1/A2</text>
<text x="72.2" y="171.8">It</text>
<text x="74.7" y="171.8">is</text>
<text x="76.5" y="173.9">24xx02/04</text>
<text x="77.5" y="171.8">the</text>
<text x="80.8" y="169.8">do</text>
<text x="81.6" y="171.8">only</text>
<text x="84.2" y="169.8">not</text>
<text x="86.7" y="171.8">device</text>
<text x="88.3" y="173.9">first.</text>
<text x="88.4" y="169.8">exist</text>
<text x="94.1" y="169.8">on</text>
<text x="97.5" y="169.8">the</text>
<text x="15.2" y="178">4k7</text>
<text x="19.9" y="178">pull-ups</text>
<text x="29.6" y="178">suit</text>
<text x="34.2" y="178">400</text>
<text x="39" y="178">kHz</text>
<text x="43.6" y="178">on</text>
<text x="47.1" y="178">a</text>
<text x="49.4" y="178">short</text>
<text x="55.4" y="178">board-level</text>
<text x="68" y="178">bus</text>
<text x="72.5" y="178">with</text>
<text x="77.5" y="178">one</text>
<text x="82" y="178">load.</text>
<text x="89.1" y="178">They</text>
<text x="94.4" y="178">are</text>
<text x="15.2" y="180">the</text>
<text x="19.4" y="180">only</text>
<text x="24.5" y="180">pull-ups</text>
<text x="34.2" y="180">on</text>
<text x="37.6" y="180">I2C1:</text>
<text x="43.7" y="180">the</text>
<text x="47.8" y="180">mcu</text>
<text x="52.9" y="180">block</text>
<text x="59.2" y="180">must</text>
<text x="65" y="180">not</text>
<text x="69.2" y="180">add</text>
<text x="73.8" y="180">its</text>
<text x="77.3" y="180">own.</text>
</g>
</svg>
